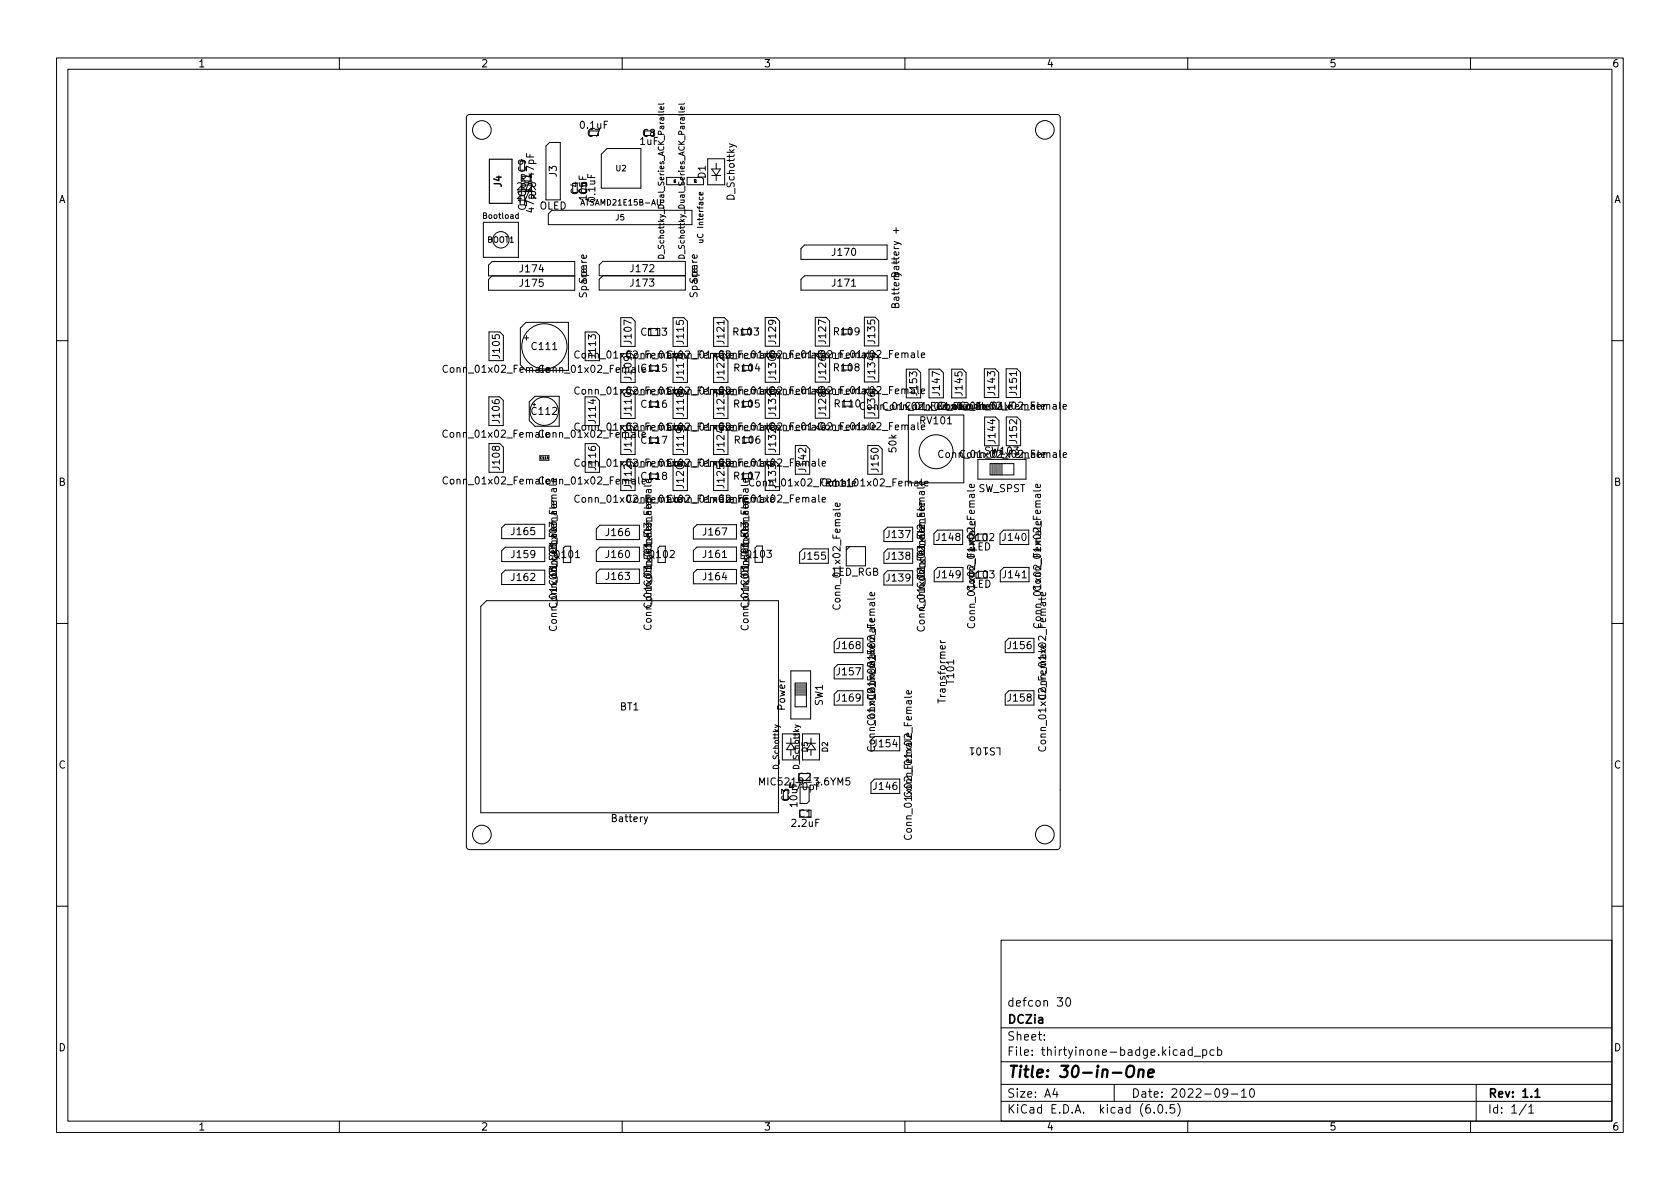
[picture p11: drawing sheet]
<svg xmlns="http://www.w3.org/2000/svg" width="297mm" height="210mm" viewBox="0 0 297 210" stroke-linecap="round" stroke-linejoin="round" font-family="sans-serif">
<g fill="none" stroke="#000" stroke-width=".18">
<path d="M10 10.2h277v190.1h-277zM12 12.2h273v186.1h-273zM60 10.2v2M110 10.2v2M117.4 18.3l-.2 .1h-.8M121 18.3l-.2 .1h-.8M160 10.2v2M210 10.2v2M260 10.2v2M82.6 20.4l.4-.2h103.9l.4 .3 .2 .3v128.9l-.3 .4-.3 .1h-103.9l-.4-.2-.1-.3v-128.9zM85.5 39.3h6.2v6.2h-6.2zM91.5 32.4l.5-.1 .2 .4-.8 .9h.8"/>
<path d="M96.5 35.3v-9.5l.7-.6h1.9v10.1M96.9 37.8l.7-.6h24.7v2.5h-25.4zM106.3 27.3l1-1h6v7h-7zM117.9 32.7h2.9M117.9 31.4h2.5M121.5 31.4h2.6M124.4 31.7v1h-2.9M125.1 28.1h3v4.6h-3zM125.8 29.9h1.6l-.8 1.1zM125.8 31h1.6M126.6 28.9v1M126.6 31v.9"/>
<path d="M86.5 58.7h1.9l.6 .6v4.5h-2.5zM87 48.8l-.6 .6v1.9h15.2v-5.1h-14.6l-.6 .7v1.9h15.2M92.7 59.8h.8M93.1 59.4v.8M106.6 48.8l-.7 .6v1.9h15.3v-5.1h-14.6l-.7 .7v1.9h15.3M109.8 56.2h1.9l.6 .6v4.5h-2.5zM116.4 45.3a.54 .54 0 0 1 .6-.2 .54 .54 0 0 1 .4 .6h-1zM119 56.2h1.9l.6 .6v4.5h-2.5zM120 45.3a.54 .54 0 0 1 .7-.2 .54 .54 0 0 1 .3 .6h-1zM126.2 56.2h1.9l.6 .6v4.5h-2.5zM135.3 56.1h1.9l.6 .7v4.4h-2.5zM141.6 44l.6-.7h14.7v2.6h-15.3z"/>
<path d="M141.6 49.4l.7-.6h14.6v2.5h-15.3zM144.1 56.1h1.9l.7 .7v4.4h-2.6zM152.8 56.1h1.9l.7 .6v4.5h-2.6zM158.3 53.9l.2-.3 .3 .1 .1 .2v.5h-1.2l.1-.6 .2-.1 .2 .1 .1 .6M10 60.2h2M79.1 76.2a.6 .6 0 0 0-.8 .4 .6 .6 0 0 0 .5 .7l.3-.1M79.1 64.7a.6 .6 0 0 0-.8 .4 .6 .6 0 0 0 .6 .8l.2-.2M86.4 70.2h1.9l.7 .6v4.5h-2.6zM86.5 78.4h1.9l.6 .7v4.4h-2.5zM92 64.5v-6.5l1-1h7.5v8.5h-7.5M94.4 71.3v.5M94.6 70.1h4.3v5.3h-4.3l-1-1v-3.3z"/>
<path d="M102.4 74.9a.6 .6 0 0 0-.8 .5 .6 .6 0 0 0 .6 .7l.2-.1M102.4 68.6a.6 .6 0 0 0-.8 .4 .6 .6 0 0 0 .6 .7l.2-.1M102.4 62.2a.6 .6 0 0 0-.8 .4 .6 .6 0 0 0 .6 .7l.2-.1M103.4 70.2v5.1M103.5 63.8v-5.1h1.9l.6 .6v4.5M103.5 78.4h1.9l.6 .7v4.4h-2.5zM105.3 70.2l.7 .6v4.5M109.8 75.3v5.1h2.5v-4.5M109.8 62.5v5.1h2.5v-4.4M109.8 68.9v5.1h2.5v-4.4M113.5 76.9l.6-.1v-.2l-.4-.1-.2 .2 .1 .6h.5M119 75.3v5.1h2.5v-4.5"/>
<path d="M119 68.9v5.1h2.5v-4.4M119 62.5v5.1h2.5v-4.4M126.2 62.5v5.1h2.5v-4.4M126.2 68.9v5.1h2.5v-4.4M126.2 75.3v5.1h2.5v-4.5M135.3 62.5v5.1h2.5v-4.4M135.3 68.9v5.1h2.5v-4.5M135.3 75.3v5h2.5v-4.4M140.6 78.8h1.9l.7 .6v4.5h-2.6zM144.1 62.5v5.1h2.6v-4.5M144.1 68.9v5.1h2.6v-4.5M152.8 62.5v5h2.6v-4.4"/>
<path d="M152.8 68.8h1.9l.7 .7v4.4h-2.6zM152.9 71.3a.6 .6 0 0 0-.8 .4 .6 .6 0 0 0 .6 .7l.2-.1M153.4 78.8h1.9l.7 .6v4.5h-2.6zM154.2 69.2l.6-.1v-.2l-.4-.1-.2 .2 .1 .6h.5M155 68.5l.5-.1 .3 .3-.8 .9h.8M155.7 71.7l.2-.1h.3l.1 .8M155.7 71.6v.8M156 69.7h1M156.9 71.3a.6 .6 0 0 0-.8 .4 .6 .6 0 0 0 .6 .7l.2-.1M157.3 69h.4M157.9 68.4h-.6v1.2M158.3 69.2l.6-.1-.1-.3h-.3l-.2 .2 .1 .6h.4"/>
<path d="M159.5 68.9l.1-.1h.3l.1 .8M159.5 68.8v.8M160 69l.2-.2h.3v.8M160.2 65.3h1.9l.7 .6v4.5h-2.6zM160.6 73.4h9.8v12h-9.8zM162.9 75.6l.6-.1-.1-.3-.3-.1-.2 .2 .1 .6h.4M162.9 69.2l.6-.1-.1-.3h-.3l-.2 .2 .1 .6h.4M162.9 62.8l.6-.1-.1-.2-.3-.1-.2 .2 .1 .6h.4M164.3 65.3h1.9l.6 .6v4.5h-2.5zM166.7 79.7a.6 .6 0 0 0-.8 .5 .6 .6 0 0 0 .6 .7l.2-.1M168.3 65.3h1.9l.6 .6v4.5h-2.5zM174 65.2h1.9l.7 .7v4.4h-2.6z"/>
<path d="M174.1 78.8v-5.1h1.9l.6 .7v4.4M177.9 65.2h1.9l.6 .6v4.5h-2.5zM177.9 78.8v-5.1h1.9l.7 .7v4.4M184.1 72l.6-.2v-.2l-.4-.1-.2 .2 .1 .6h.5M184.5 71.6l.2-.1 .3 .1 .1 .8M185.1 71.7l.1-.2 .3 .1 .1 .8M186.2 71.6h.5l.1 .8M186.8 71.8l-.5 .1-.1 .2 .1 .3 .5-.1M187.4 71.1v1.1l.1 .2M187.4 79.6v1.1l.2 .2M188 71.9l.6-.1-.1-.2-.4-.1-.1 .2v.6h.5M285 60.2h2"/>
<path d="M79.1 84.4a.6 .6 0 0 0-.8 .5 .6 .6 0 0 0 .6 .7l.2-.1M89.3 92.7h7v2.6h-7.6v-2zM89.3 96.8h7v2.5h-7.6v-1.9zM95.5 81.4h1.6M95.5 80.6h1.6M99.6 96.9l.3-.3h1v2.9h-1.3zM102.4 81.3a.6 .6 0 0 0-.8 .4 .6 .6 0 0 0 .6 .8l.2-.2M102.4 87.7a.6 .6 0 0 0-.8 .4 .6 .6 0 0 0 .6 .7l.2-.1M106.1 92.9h7v2.5h-7.7v-1.9zM106.1 96.8h7v2.5h-7.7v-1.9zM109.8 81.7v5.1h2.5v-4.5M113.5 85.2l.6-.1v-.3h-.4l-.2 .1 .1 .6h.5"/>
<path d="M114.6 86.6v.4l.2 .2 .3-.2v-.4M115.1 86.6h-.8v.5M115.1 85.8l-.2 .2h-1M116.7 96.6h.9v2.9h-1.3v-2.6zM119 81.7v5.1h2.5v-4.5M122.6 97.4l.6-.7h7v2.6h-7.6zM123.2 92.8h7v2.5h-7.6v-1.9zM126.2 81.7v5h2.5v-4.4M133.3 84.8a.6 .6 0 0 0-.9 .4 .6 .6 0 0 0 .6 .7l.3-.1M133.5 96.9l.3-.4h1v2.9h-1.3zM135.3 81.6v5.1M137.8 82.3v4.4"/>
<path d="M141.4 97.7l.6-.6h4.5v2.5h-5.1M145.4 82l.6-.1-.1-.3h-.4l-.1 .2v.6h.5M145.4 88.4l.6-.1-.1-.3h-.4l-.1 .1v.6h.5M148.5 89v.4l-.2 .1h-.6v-.5l.3-.1 .1 .6M149.6 96.7h3.4v3.4h-3.4zM150.2 96.7l-.6 .6M156.3 97.7l.6-.6h4.5v2.5h-5.1M156.3 93.9l.6-.7h4.5v2.6h-5.1M162.3 85.4l-.4 .1-.2 .1 .2 .3h.4M162.9 86.9l.1 .4 .1 .2 .3-.2v-.4M163.4 89v.4l-.1 .1h-.6v-.5l.2-.1 .1 .6M163.4 88.6l-.7 .1-.1 .3 .1 .1"/>
<path d="M163.4 88.1h-.7l-.1 .3 .2 .2M163.4 86.9l-.7 .1v.5M163.4 86.1l-.1 .2h-1.1M163.5 85.5l.6-.1-.1-.2-.3-.1-.2 .2 .1 .6h.4M165.1 94.4l.7-.7h4.4v2.6h-5.1M172.2 85.7l.1 .3-.2 .2h-.6v-.5l.2-.1 .2 .6M172.9 81.2h8.5v3.5h-8.5zM175.1 82h4.2v2h-4.2zM175.4 82v2M175.8 82v2M176.1 82v2M176.5 82v2"/>
<path d="M176.8 82v2M176.8 94.4l.6-.7h4.5v2.6h-5.1M177.2 82v2M183.9 85.7l.1 .3-.2 .2h-.6v-.5l.2-.1 .1 .6M184.2 80.5l.6-.1-.1-.3h-.4l-.1 .1v.6h.5M184.5 80.2l.2-.2 .3 .1 .1 .8M185.1 80.2l.2-.2 .3 .1v.8M186.2 80.1h.5l.1 .8M186.8 80.3l-.4 .1-.2 .2 .2 .3 .4-.1M188 80.5l.6-.2-.1-.2-.3-.1-.2 .2v.6h.5M10 110.2h2M86 106.2h51.6v37.5h-52.6v-36.5z"/>
<path d="M89.3 100.8h7v2.6h-7.6v-1.9zM97.2 110.7a.6 .6 0 0 0 .5 .8 .6 .6 0 0 0 .7-.5l-.1-.3M105.4 101.3l.7-.7h7v2.6h-7.7zM114 110.5a.6 .6 0 0 0 .4 .9 .6 .6 0 0 0 .7-.6l-.1-.3M122.6 101.3l.6-.6h7v2.5h-7.6zM131.1 110.6a.6 .6 0 0 0 .5 .8 .6 .6 0 0 0 .7-.6l-.1-.2M131.1 106.6a.6 .6 0 0 0 .5 .9 .6 .6 0 0 0 .7-.6l-.1-.3M131.4 108.9h.9M131.4 107.7h.9M131.5 109.6l.5-.2 .2 .2 .1 .3-.3 .2h-.3l-.3-.2zM132.3 108.3l-.8 .1-.1 .3 .2 .2M132.3 107.2l-.8 .1-.1 .3 .2 .1"/>
<path d="M139.8 118.6h3.5v8.5h-3.5zM147.4 106.9a.6 .6 0 0 0 .4 .9 .6 .6 0 0 0 .7-.6l-.1-.3M147.5 113.5l.6-.6h4.5v2.5h-5.1M147.5 118.1l.6-.6h4.5v2.5h-5.1M153.8 108.8h.8M154.1 106.6l.1 .4 .1 .2 .3-.2v-.4M154.6 109.4v.4l-.1 .2-.6-.1v-.5h.2l.1 .6M154.6 109.4v.4l-.1 .1h-.6v-.5l.2-.1 .1 .6M154.6 104.8v.4l-.1 .1h-.6v-.5l.2-.1 .1 .6M154.6 108.2l-.7 .1-.1 .3 .1 .2M154.6 107.7l-.7 .1-.1 .3 .2 .1M154.6 106.6h-.7v.5"/>
<path d="M154.6 105.8l-.1 .1h-1.1M156.3 101.6l.6-.7h4.5v2.6h-5.1M162.3 107a.6 .6 0 0 0 .4 .8 .6 .6 0 0 0 .7-.6l-.1-.2M162.3 110.8a.6 .6 0 0 0 .4 .8 .6 .6 0 0 0 .7-.6l-.1-.2M162.6 109.1h.8M162.6 108h.8M162.7 109.7h.6l.1 .2v.3l-.2 .1h-.5l-.1-.2zM163.4 108.6h-.7l-.1 .3 .1 .2M163.4 107.4l-.7 .1-.1 .3 .1 .2M165.2 101l.6-.7h4.5v2.6h-5.1M171.1 103.6a.6 .6 0 0 0 .5 .9 .6 .6 0 0 0 .7-.6l-.1-.3M171.2 110.2a.6 .6 0 0 0 .4 .9 .6 .6 0 0 0 .7-.6l-.1-.3"/>
<path d="M171.2 104.7a.68 .68 0 0 1 1.1 .3 .72 .72 0 0 1-1.2-.1zM171.5 108.5h.8M171.5 107.4h.8M171.6 109.1h.6l.1 .2v.3l-.2 .1h-.5l-.1-.2zM172.3 108h-.8v.4l.1 .1M172.3 106.8l-.8 .1v.3l.1 .2M172.5 105.6v.9M176.9 101l.6-.7h4.4v2.6h-5M177.7 113.5l.7-.6h4.4v2.5h-5.1M182.9 110.2a.6 .6 0 0 0 .4 .9 .6 .6 0 0 0 .7-.6l-.1-.3M183.6 110.4v.6h1.3M183.7 113.9a.75 .75 0 0 1 1.2 .2 .72 .72 0 0 1-1.3-.1z"/>
<path d="M184.2 110.5v.5M184.8 114.1l.1 .3-.2 .2h-.6v-.5l.2-.1 .2 .6M184.9 112.5v.8l-.9-.8-.4 .2 .1 .5M185 111.3v.9M285 110.2h2M134.3 138.8v-1.3l.4 1 .5-1v1.3M138.3 129.8h3v4.6h-3zM139 131.4h1.6M139.8 131.4l-.7 1.2h1.5M140.6 120.8h2v4.2h-2zM140.6 121.5h2M140.6 122.9h2"/>
<path d="M140.6 122.2h2M140.6 122.5h2M140.6 121.8h2M140.6 121.1h2M141.5 139.2v2.9h1.2l.4-.4v-2.5M141.9 129.8h3v4.6h-3zM142.6 131.4h1.6M143.4 131.4l.8 1.2h-1.6zM143.4 130.5v.9M143.4 132.6v1M147.5 122.8l.6-.7h4.5v2.6h-5.1M150.2 137.5h-.6l-.1 .6 .2-.1 .5 .1 .1 .2-.1 .4-.2 .1-.5-.1"/>
<path d="M153.5 132a.6 .6 0 0 0 .4 .9 .6 .6 0 0 0 .7-.6l-.1-.3M154 138.4l.6-.6h4.5v2.5h-5.1M154.6 130.2h4.5v2.6h-5.1M161.1 122.2l.1 .3-.2 .2-.6-.1v-.4l.2-.1 .1 .6M177.7 122.8l.7-.7h4.4v2.6h-5.1M183.7 132a.6 .6 0 0 0 .5 .9 .6 .6 0 0 0 .7-.6l-.1-.3M160 147.7a.6 .6 0 0 0 .4 .8 .6 .6 0 0 0 .8-.6l-.2-.2M10 160.2h2M177 166.3h108v32h-108zM186.9 176.4h1l-.5 .6 .4 .1v.7l-.2 .1h-.5l-.2-.1M188.6 176.6l.2-.2a.81 .81 0 0 1 .6 .7 .81 .81 0 0 1-.3 .8h-.2a.81 .81 0 0 1-.3-1.3zM285 160.2h2"/>
<path d="M60 198.3v2M110 198.3v2M160 198.3v2M177 194.8h108M177 191.8h108M177 187.8h108M177 181.8h108M184.6 183.8v.1M184.6 183v.1M186.5 192.5l-.4 1h1M186.9 193v1M197 191.8v3"/>
<path d="M204.1 196.7v.1M204.9 195.4l.2-.1a.81 .81 0 0 1 .6 .7 .81 .81 0 0 1-.3 .8h-.2a.81 .81 0 0 1-.6-.6 .81 .81 0 0 1 .3-.8zM206.2 196.7v.1M207.6 195.3h-.7v.7l.2-.1 .5 .1 .1 .2-.1 .5-.2 .1-.5-.1M208.2 195.1a1.72 1.72 0 0 1 0 2.3M208.8 185.7h.6v.9M209.4 186l-.5 .1a.29 .29 0 0 0-.2 .2 .29 .29 0 0 0 .2 .3h.5M210 198.3v2M210.8 185.7l-.4-.1-.3 .3v.4l.1 .3h.6M210.8 185.1v1.5M211.1 186.8h1.2M212.6 185.7l.5-.1 .3 .3v.4l-.2 .3h-.6"/>
<path d="M212.6 185.6v1.5M214.6 185.7l-.4-.1-.3 .3v.4l.2 .3h.5M215.3 185.7l.4-.1 .3 .3v.4l-.1 .3h-.6M215.3 185.1v1.5M217.1 193.2l-.3 .3-.4-.1-.2-.2 .2-.6 .4-.1 .2 .2a.99 .99 0 0 1-.4 1.3h-.2M217.7 193.5h1.2M219.5 193l.4-.5v1.5M219.5 194h.9M221.1 192.6l.2-.1a.81 .81 0 0 1 .6 .7 .81 .81 0 0 1-.3 .8h-.2a.81 .81 0 0 1-.6-.6 .81 .81 0 0 1 .3-.8zM260 198.3v2M261 191.8v6.5M269.9 195.3l-1.3 1.9"/>
<path d="M270.3 195.8l.4-.5v1.5M270.3 196.8h.8"/>
<circle cx="85.2" cy="23" r="1.65"/>
<circle cx="184.7" cy="23" r="1.65"/>
<circle cx="88.6" cy="42.4" r="1.45"/>
<circle cx="96.2" cy="72.7" r="2.5"/>
<circle cx="96.3" cy="61.3" r="4"/>
<circle cx="165.5" cy="79.9" r="3"/>
<circle cx="85.2" cy="147.6" r="1.65"/>
<circle cx="184.7" cy="147.6" r="1.65"/>
</g>
<path d="M271.4 193l.4-.5v1.5M271.4 194h.9" fill="none" stroke="#000" stroke-width=".3"/>
<path d="M199.3 188.7a.69 .69 0 0 1 1.2 0 1.47 1.47 0 0 1-.6 1.8l-.6-.1a1.5 1.5 0 0 1 0-1.7zM201.4 189.3a.49 .49 0 0 1 .8 .1l-.1 1.1M201.4 189.1l-.2 1.4M203 189.8l1-.2v-.4l-.2-.1-.6 .1-.2 1 .2 .3 .6-.1" fill="none" stroke="#000" stroke-width=".4"/>
<path d="M86.5 28.2h4v7.8h-4z" fill="none" stroke="#000" stroke-width=".2"/>
<text font-size="2.8" x="178" y="190.6">Title: 30-in-One</text>
<g font-size="2.1">
<text x="178" y="178">defcon 30</text>
<text x="178" y="184">Sheet:</text>
<text x="178" y="181">DCZia</text>
<text x="178" y="186.7">File: thirtyinone-badge.kicad_pcb</text>
<text x="178" y="196.9">KiCad E.D.A. kicad (6.0.5)</text>
<text x="178" y="194.1">Size: A4</text>
<text x="200" y="194.1">Date: 2022-09-10</text>
<text x="263" y="194.1">Rev: 1.1</text>
<text x="263" y="196.9">Id: 1/1</text>
</g>
<g font-size="1.8">
<text x="35" y="11.9">1</text>
<text x="85" y="11.9">2</text>
<text x="135" y="11.9">3</text>
<text x="185" y="11.9">4</text>
<text x="235" y="11.9">5</text>
<text x="285" y="11.9">6</text>
<text x="102.7" y="22.8">0.1uF</text>
<text x="103.9" y="24.2">C7</text>
<text x="113.2" y="25.6">1uF</text>
<text x="113.6" y="24.2">C8</text>
<text x="10.3" y="35.9">A</text>
<text x="88.7" y="33" transform="rotate(-90 88.7 33)">J4</text>
<text x="91.5" y="35.2">27R</text>
<text x="92" y="32.2">R1</text>
<text x="92" y="33.8">R2</text>
<text x="93" y="30.4" transform="rotate(-90 93 30.4)">C9</text>
<text x="94.4" y="31.4" transform="rotate(-90 94.4 31.4)">47pF</text>
<text x="98.4" y="31.2" transform="rotate(-90 98.4 31.2)">J3</text>
<text x="102.3" y="34.4" transform="rotate(-90 102.3 34.4)">C4</text>
<text x="103.7" y="35.3" transform="rotate(-90 103.7 35.3)">10uF</text>
<text x="103.8" y="34.4" transform="rotate(-90 103.8 34.4)">C5</text>
<text x="105.2" y="35.6" transform="rotate(-90 105.2 35.6)">0.1uF</text>
<text x="124.8" y="31.5" transform="rotate(-90 124.8 31.5)">D1</text>
<text x="129.9" y="35.2" transform="rotate(-90 129.9 35.2)">D_Schottky</text>
<text x="285.3" y="35.9">A</text>
<text x="93" y="37" transform="rotate(-90 93 37)">C10</text>
<text x="94.4" y="37.5" transform="rotate(-90 94.4 37.5)">47pF</text>
<text x="95.3" y="37">OLED</text>
<text x="147.3" y="45.2">J170</text>
<text x="92" y="50.7">J175</text>
<text x="92" y="48.2">J174</text>
<text x="103.8" y="52.5" transform="rotate(-90 103.8 52.5)">Spare</text>
<text x="103.8" y="50" transform="rotate(-90 103.8 50)">Spare</text>
<text x="111.6" y="50.7">J173</text>
<text x="111.6" y="48.1">J172</text>
<text x="123.3" y="52.5" transform="rotate(-90 123.3 52.5)">Spare</text>
<text x="123.3" y="49.9" transform="rotate(-90 123.3 49.9)">Spare</text>
<text x="147.3" y="50.7">J171</text>
<text x="159" y="48.4" transform="rotate(-90 159 48.4)">Battery +</text>
<text x="159" y="53.6" transform="rotate(-90 159 53.6)">Battery -</text>
<text x="113.5" y="59.4">C113</text>
<text x="129.8" y="59.3">R103</text>
<text x="147.6" y="59.3">R109</text>
<text x="79" y="65.9">Conn_01x02_FemaleConn_01x02_FemaleC115</text>
<text x="88.4" y="63.2" transform="rotate(-90 88.4 63.2)">J105</text>
<text x="94.1" y="61.9">C111</text>
<text x="102.3" y="63.4">Conn_01x02_Female</text>
<text x="105.4" y="63.2" transform="rotate(-90 105.4 63.2)">J113</text>
<text x="111.5" y="63.4">Conn_01x02_Female</text>
<text x="111.7" y="60.7" transform="rotate(-90 111.7 60.7)">J107</text>
<text x="120.9" y="60.7" transform="rotate(-90 120.9 60.7)">J115</text>
<text x="127.8" y="63.4">Conn_01x02_FemaleConn_01x02_Female</text>
<text x="128.1" y="60.7" transform="rotate(-90 128.1 60.7)">J121</text>
<text x="130" y="65.7">R104</text>
<text x="137.2" y="60.7" transform="rotate(-90 137.2 60.7)">J129</text>
<text x="146" y="60.6" transform="rotate(-90 146 60.6)">J127</text>
<text x="147.6" y="65.7">R108</text>
<text x="154.7" y="60.6" transform="rotate(-90 154.7 60.6)">J135</text>
<text x="102.3" y="69.8">Conn_01x02_Female</text>
<text x="111.5" y="69.8">Conn_01x02_Female</text>
<text x="111.7" y="67.1" transform="rotate(-90 111.7 67.1)">J109</text>
<text x="118.7" y="69.8">Conn_01x02_Female Conn_01x02_Female</text>
<text x="120.9" y="67.1" transform="rotate(-90 120.9 67.1)">J117</text>
<text x="127.8" y="69.7">Conn_01x02_Female</text>
<text x="128.1" y="67.1" transform="rotate(-90 128.1 67.1)">J122</text>
<text x="137.2" y="67" transform="rotate(-90 137.2 67)">J130</text>
<text x="146" y="67" transform="rotate(-90 146 67)">J126</text>
<text x="154.7" y="67" transform="rotate(-90 154.7 67)">J134</text>
<text x="162.1" y="69.8" transform="rotate(-90 162.1 69.8)">J153</text>
<text x="166.2" y="69.8" transform="rotate(-90 166.2 69.8)">J147</text>
<text x="170.2" y="69.8" transform="rotate(-90 170.2 69.8)">J145</text>
<text x="175.9" y="69.7" transform="rotate(-90 175.9 69.7)">J143</text>
<text x="179.8" y="69.7" transform="rotate(-90 179.8 69.7)">J151</text>
<text x="79" y="77.4">Conn_01x02_FemaleConn_01x02_Female</text>
<text x="88.3" y="74.7" transform="rotate(-90 88.3 74.7)">J106</text>
<text x="94.1" y="73.4">C112</text>
<text x="102.3" y="76.1">Conn_01x02_Female</text>
<text x="105.3" y="74.7" transform="rotate(-90 105.3 74.7)">J114</text>
<text x="111.5" y="76.1">Conn_01x02_Female</text>
<text x="111.7" y="73.4" transform="rotate(-90 111.7 73.4)">J110</text>
<text x="113.5" y="72.1">C116</text>
<text x="120.9" y="73.4" transform="rotate(-90 120.9 73.4)">J118</text>
<text x="127.8" y="76.1">Conn_01x02_FemaleConn_01x02_Female</text>
<text x="128.1" y="73.4" transform="rotate(-90 128.1 73.4)">J123</text>
<text x="129.9" y="72.1">R105</text>
<text x="137.2" y="73.4" transform="rotate(-90 137.2 73.4)">J131</text>
<text x="146" y="73.4" transform="rotate(-90 146 73.4)">J128</text>
<text x="147.7" y="72">R110</text>
<text x="154.7" y="73.3" transform="rotate(-90 154.7 73.3)">J136</text>
<text x="156.8" y="72.5">Conn_01x02_Female</text>
<text x="160.8" y="72.5">Conn_01x02_Female</text>
<text x="162.8" y="75">RV101</text>
<text x="166.6" y="72.4">Conn_01x02_Female</text>
<text x="88.4" y="82.9" transform="rotate(-90 88.4 82.9)">J108</text>
<text x="102.3" y="82.5">Conn_01x02_Female</text>
<text x="105.4" y="83" transform="rotate(-90 105.4 83)">J116</text>
<text x="111.7" y="79.8" transform="rotate(-90 111.7 79.8)">J111</text>
<text x="113.5" y="78.5">C117</text>
<text x="118.7" y="82.5">Conn_01x02_Female</text>
<text x="120.9" y="79.8" transform="rotate(-90 120.9 79.8)">J119</text>
<text x="127.8" y="82.5">Conn_01x02_Female</text>
<text x="128.1" y="79.8" transform="rotate(-90 128.1 79.8)">J124</text>
<text x="130" y="78.4">R106</text>
<text x="137.2" y="79.8" transform="rotate(-90 137.2 79.8)">J132</text>
<text x="142.5" y="83.3" transform="rotate(-90 142.5 83.3)">J142</text>
<text x="155.3" y="83.3" transform="rotate(-90 155.3 83.3)">J150</text>
<text x="158.5" y="79.9" transform="rotate(-90 158.5 79.9)">50k</text>
<text x="166.6" y="81">Conn_01x02_Female</text>
<text x="174.3" y="80.4">SW103</text>
<text x="176" y="78.3" transform="rotate(-90 176 78.3)">J144</text>
<text x="179.8" y="78.2" transform="rotate(-90 179.8 78.2)">J152</text>
<text x="10.3" y="85.9">B</text>
<text x="79" y="85.7">Conn_01x02_FemaleConn_01x02_Female</text>
<text x="102.3" y="88.9">Conn_01x02_Female</text>
<text x="111.7" y="86.2" transform="rotate(-90 111.7 86.2)">J112</text>
<text x="113.5" y="84.9">C118</text>
<text x="118.7" y="88.9">Conn_01x02_Female</text>
<text x="120.9" y="86.2" transform="rotate(-90 120.9 86.2)">J120</text>
<text x="127.8" y="88.9">Conn_01x02_Female</text>
<text x="128.1" y="86.2" transform="rotate(-90 128.1 86.2)">J125</text>
<text x="129.9" y="84.8">R107</text>
<text x="133.1" y="86">Conn_01x02_Female</text>
<text x="137.2" y="86.2" transform="rotate(-90 137.2 86.2)">J133</text>
<text x="146" y="86">Conn_01x02_Female</text>
<text x="146.2" y="86">R111</text>
<text x="172.9" y="87">SW_SPST</text>
<text x="285.3" y="85.9">B</text>
<text x="90.5" y="94.6">J165</text>
<text x="107.3" y="94.8">J166</text>
<text x="124.4" y="94.7">J167</text>
<text x="156.9" y="95.1">J137</text>
<text x="165.7" y="95.6">J148</text>
<text x="171.4" y="95.7">D102</text>
<text x="177.4" y="95.6">J140</text>
<text x="90.5" y="98.7">J159</text>
<text x="98.1" y="98.7">Q101</text>
<text x="107.3" y="98.7">J160</text>
<text x="114.8" y="98.7">Q102</text>
<text x="124.4" y="98.6">J161</text>
<text x="132" y="98.6">Q103</text>
<text x="142" y="99">J155</text>
<text x="147.1" y="101.8">LED_RGB</text>
<text x="156.9" y="99">J138</text>
<text x="171.7" y="97.3">LED</text>
<text x="90.5" y="102.7">J162</text>
<text x="98.5" y="102.7" transform="rotate(-90 98.5 102.7)">Conn_01x03_Female</text>
<text x="107.3" y="102.5">J163</text>
<text x="115.2" y="106.8" transform="rotate(-90 115.2 106.8)">Conn_01x03_Female</text>
<text x="124.4" y="102.6">J164</text>
<text x="132.3" y="106.8" transform="rotate(-90 132.3 106.8)">Conn_01x03_Female</text>
<text x="132.3" y="102.8" transform="rotate(-90 132.3 102.8)">Conn_01x03_Female</text>
<text x="148.6" y="107.1" transform="rotate(-90 148.6 107.1)">Conn_01x02_Female</text>
<text x="156.9" y="102.8">J139</text>
<text x="163.5" y="107.1" transform="rotate(-90 163.5 107.1)">Conn_01x02_Female</text>
<text x="165.8" y="102.2">J149</text>
<text x="171.4" y="102.3">D103</text>
<text x="171.8" y="103.9">LED</text>
<text x="172.3" y="103.8" transform="rotate(-90 172.3 103.8)">Conn_01x02_Female</text>
<text x="177.4" y="102.2">J141</text>
<text x="184" y="103.8" transform="rotate(-90 184 103.8)">Conn_01x02_Female</text>
<text x="98.5" y="110.8" transform="rotate(-90 98.5 110.8)">Conn_01x03_Female</text>
<text x="115.2" y="110.7" transform="rotate(-90 115.2 110.7)">Conn_01x03_Female</text>
<text x="184.1" y="110.4" transform="rotate(-90 184.1 110.4)">Conn_01x02_Female</text>
<text x="148.1" y="119.4">J157</text>
<text x="148.1" y="114.8">J168</text>
<text x="178.3" y="114.8">J156</text>
<text x="109.7" y="125.6">BT1</text>
<text x="138.8" y="125.5" transform="rotate(-90 138.8 125.5)">Power</text>
<text x="145.5" y="124.8" transform="rotate(-90 145.5 124.8)">SW1</text>
<text x="148.1" y="124">J169</text>
<text x="167.2" y="124" transform="rotate(-90 167.2 124)">Transformer</text>
<text x="168.7" y="120.8" transform="rotate(-90 168.7 120.8)">T101</text>
<text x="178.3" y="124">J158</text>
<text x="154.7" y="127.5" transform="rotate(-90 154.7 127.5)">Conn_01x02_Female</text>
<text x="10.3" y="135.9">C</text>
<text x="154.6" y="132.1">J154</text>
<text x="154.7" y="132.2" transform="rotate(-90 154.7 132.2)">Conn_01x02_Female</text>
<text x="176.8" y="132.2" transform="rotate(-180 176.8 132.2)">LS101</text>
<text x="184.9" y="132.2" transform="rotate(-90 184.9 132.2)">Conn_01x02_Female</text>
<text x="285.3" y="135.9">C</text>
<text x="135.3" y="138.9">MIC5219-3.6YM5</text>
<text x="139.5" y="141.7" transform="rotate(-90 139.5 141.7)">C3</text>
<text x="139.7" y="139.7">470pF</text>
<text x="141" y="142.6" transform="rotate(-90 141 142.6)">10uF</text>
<text x="141.1" y="138">C2</text>
<text x="154.6" y="139.7">J146</text>
<text x="161.2" y="140.3" transform="rotate(-90 161.2 140.3)">Conn_01x02_Female</text>
<text x="108.3" y="145.4">Battery</text>
<text x="140.1" y="146.2">2.2uF</text>
<text x="141.3" y="144.5">C1</text>
<text x="161.2" y="147.8" transform="rotate(-90 161.2 147.8)">Conn_01x02_Female</text>
<text x="10.3" y="185.9">D</text>
<text x="285.3" y="185.9">D</text>
<text x="35" y="199.9">1</text>
<text x="85" y="199.9">2</text>
<text x="135" y="199.9">3</text>
<text x="185" y="199.9">4</text>
<text x="235" y="199.9">5</text>
<text x="285" y="199.9">6</text>
</g>
<g font-size="1.4">
<text x="108.9" y="30.3">U2</text>
<text x="85.5" y="38.7">Bootload</text>
<text x="103.1" y="36.3">ATSAMD21E15B-AU</text>
<text x="108.9" y="39">J5</text>
<text x="86.2" y="42.9">BOOT1</text>
<text x="117.4" y="45" transform="rotate(-90 117.4 45)">D_Schottky_Dual_Series_ACK_Parallel</text>
<text x="121" y="45" transform="rotate(-90 121 45)">D_Schottky_Dual_Series_ACK_Parallel</text>
<text x="124.3" y="42.5" transform="rotate(-90 124.3 42.5)">uC Interface</text>
<text x="137.7" y="135.9" transform="rotate(-90 137.7 135.9)">D_Schottky</text>
<text x="141.3" y="135.9" transform="rotate(-90 141.3 135.9)">D_Schottky</text>
<text x="142.8" y="133" transform="rotate(-90 142.8 133)">D5</text>
<text x="146.4" y="133" transform="rotate(-90 146.4 133)">D2</text>
</g>
<text font-size=".6" x="95.6" y="81.2">C114</text>
<g font-size=".4">
<text x="119.5" y="32.3" transform="rotate(-90 119.5 32.3)">D4</text>
<text x="123.1" y="32.3" transform="rotate(-90 123.1 32.3)">D3</text>
</g>
</svg>
